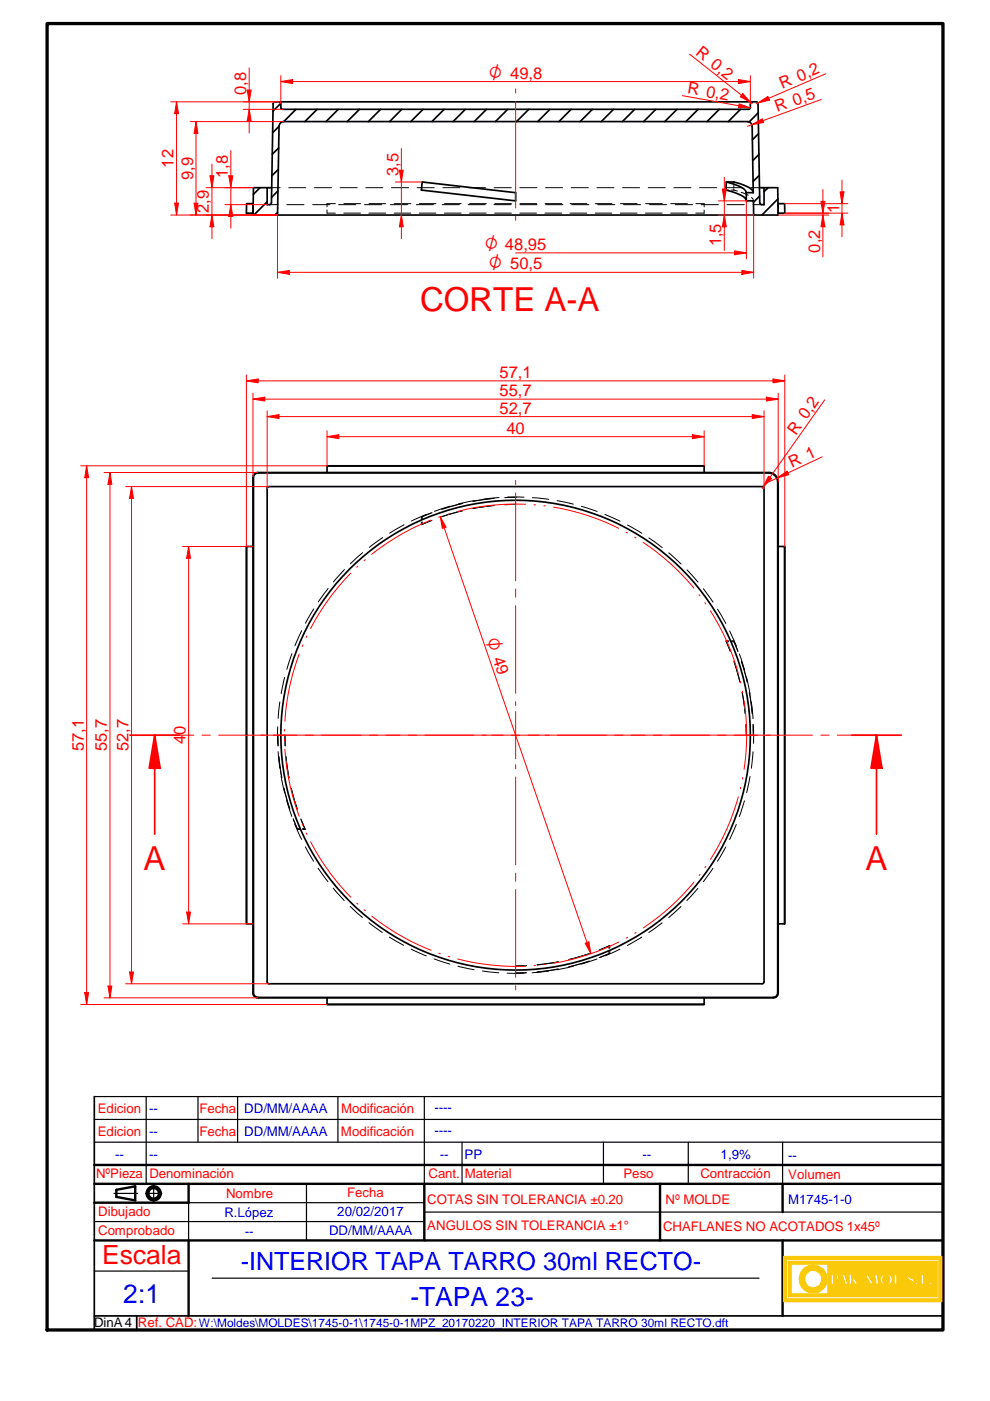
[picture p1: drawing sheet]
<svg xmlns="http://www.w3.org/2000/svg" width="210mm" height="297mm" viewBox="0 0 210 297" stroke-linecap="round" stroke-linejoin="round" font-family="sans-serif">
<path d="M10 5h190v277h-190z" fill="none" stroke="#000" stroke-width=".7"/>
<g fill="none" stroke="#000" stroke-width=".51">
<path d="M20 255h20M20 251h180M20 247h180M24.7 252.3v1.5M28.7 251.5v3M140 251v12M20 263h180M166 263v16"/>
<circle cx="32.6" cy="253" r="1.13"/>
<circle cx="32.6" cy="253" r="1.5"/>
</g>
<path d="M20 232.5v49.5h180v-49.5M20 279h180M29 279v3" fill="none" stroke="#000" stroke-width=".36"/>
<g fill="none" stroke="#000" stroke-width=".25">
<path d="M31 232.5v18.5M20 259h70M24.2 253h5M30.8 253h3.5M32.6 251.3v3.5M40 255v8M65 251v12M98 242.2v8.8M128 242.2v8.8M146 242.2v8.8M166 242.2v8.8M20 269.5h20"/>
<path d="M45 271h116"/>
</g>
<g fill="#faca0a">
<path d="M166.2 266.4v9.5h33.5v-9.5zM166.8 267h32.4v8.4h-32.4z" fill-rule="evenodd"/>
<path d="M167.3 267.5v7.4h31.4v-7.4zM194.1 272.1a.3 .3 0 0 1 .6 0 .3 .3 0 0 1-.6 0zM195.3 270.2h.6v1.9h.9v.3h-1.5zM197.1 271.9h.5v.3l-.4 .1zM167.8 268h7.9v6.4h-7.9zM176.2 270.2h1.4l.4 .6-.1 .3-.3 .3h-.8v1h-.6zM178.6 270.2h.6l.7 2.2h-.7l-.2-.5h-.6l-.2 .5h-.2zM180 270.2h.7v.9l.7-.9h.4l-.6 .6 .8 1.6h-.7l-.5-1-.1 1h-.7zM182.1 271h.9v.3h-.9zM183.8 270.2h.3l.8 1.4 .8-1.4h.4l.3 2.2h-.7v-1.4l-.8 1.4h-.3l-.6-1.4-.2 1.4h-.4zM186.9 270.6a1.31 1.31 0 0 1 1.8-.4 1.31 1.31 0 0 1 .4 1.8 1.35 1.35 0 0 1-1.7 .4 1.35 1.35 0 0 1-.7-1.6zM189.6 270.2h.6v1.9h1v.3h-1.6zM192.5 270.4a.77 .77 0 0 1 .8-.3 .77 .77 0 0 1 .6 .7h-.3a.4 .4 0 0 0-.3-.5 .4 .4 0 0 0-.5 .4l.2 .1a1.15 1.15 0 0 1 1 1.1 .83 .83 0 0 1-.9 .5 .83 .83 0 0 1-.7-.8h.3a.45 .45 0 0 0 .2 .6 .45 .45 0 0 0 .6-.3l-.4-.4a.86 .86 0 0 1-.7-.7z" fill-rule="evenodd"/>
</g>
<path d="M176.2 270.2h1.2a.66 .66 0 0 1 .6 .7 .66 .66 0 0 1-.9 .5h-.3v1h-.6zM178.6 270.2h.6l.7 2.2h-.7l-.2-.5h-.6l-.2 .5h-.2zM180 270.2h.7v.9l.7-.9h.4l-.6 .6 .8 1.6h-.7l-.5-1-.1 1h-.7zM183.8 270.2h.3l.8 1.4 .8-1.4h.4l.3 2.2h-.7v-1.4l-.8 1.4h-.3l-.6-1.4-.2 1.4h-.4zM187.1 270.3a1.28 1.28 0 0 1 1.9 .2 1.28 1.28 0 0 1-.3 1.8 1.27 1.27 0 0 1-1.8-.2 1.27 1.27 0 0 1 .2-1.8zM193.1 270.1h.1M193.1 270.1l-.5 .2-.2 .5M193.2 270.1l.6 .3 .1 .4h-.3a.4 .4 0 0 0-.3-.5 .4 .4 0 0 0-.5 .4l.4 .2" fill="none" stroke="#faca0a" stroke-width=".36"/>
<circle cx="193.2" cy="270.9" r=".18" fill="#faca0a"/>
<path d="M193.2 270.9a.78 .78 0 0 1 .7 .5 .78 .78 0 0 1-.1 .8" fill="none" stroke="#faca0a" stroke-width=".36"/>
<circle cx="193.8" cy="272.2" r=".18" fill="#faca0a"/>
<path d="M193.8 272.2a.85 .85 0 0 1-.9 .1 .85 .85 0 0 1-.5-.7h.3v.4l.4 .2" fill="none" stroke="#faca0a" stroke-width=".36"/>
<circle cx="193.1" cy="272.2" r=".18" fill="#faca0a"/>
<path d="M193.5 271.9l-.4 .3" fill="none" stroke="#faca0a" stroke-width=".36"/>
<circle cx="193.5" cy="271.9" r=".18" fill="#faca0a"/>
<path d="M192.4 270.8l.3 .5 .7 .4 .1 .2" fill="none" stroke="#faca0a" stroke-width=".36"/>
<path d="M170.3 269.3a2.91 2.91 0 0 1 3.1-.9 2.91 2.91 0 0 1 2 2.6h-1a1.89 1.89 0 0 0-2.9-1.4 1.89 1.89 0 0 0 0 3.2 1.89 1.89 0 0 0 2.9-1.5h1a2.91 2.91 0 0 1-4 2.6 2.91 2.91 0 0 1-1.1-4.6z" fill-rule="evenodd" fill="#faca0a"/>
<path d="M170.6 269a2.91 2.91 0 0 1 3-.5 2.91 2.91 0 0 1 1.8 2.5h-1a1.89 1.89 0 0 0-2.9-1.4 1.89 1.89 0 0 0 0 3.2 1.89 1.89 0 0 0 2.9-1.5h1a2.91 2.91 0 0 1-4.2 2.5 2.91 2.91 0 0 1-.6-4.8z" fill="none" stroke="#faca0a" stroke-width=".36"/>
<path d="M176.8 270.3l.4 .1 .1 .3-.2 .5-.3 .1z" fill-rule="evenodd" fill="#faca0a"/>
<path d="M176.8 270.3a.46 .46 0 0 1 .5 .5 .46 .46 0 0 1-.5 .5z" fill="none" stroke="#faca0a" stroke-width=".36"/>
<path d="M178.7 270.7l.3 1h-.5z" fill="#faca0a"/>
<path d="M178.7 270.7l.3 1h-.5z" fill="none" stroke="#faca0a" stroke-width=".36"/>
<path d="M187.6 270.5a.75 .75 0 0 1 .9 .1 .75 .75 0 0 1 .1 .9v.3a.66 .66 0 0 1-.7 .4 1.07 1.07 0 0 1-.3-1.7z" fill-rule="evenodd" fill="#faca0a"/>
<g fill="none" stroke="#faca0a" stroke-width=".36">
<path d="M166.2 266.4h33.5v9.5h-33.5zM166.8 267h32.4v8.4h-32.4zM167.3 267.5h31.4v7.4h-31.4zM167.8 268h7.9v6.4h-7.9zM182.1 271h.9v.3h-.9zM187.6 270.5a.75 .75 0 0 1 .9 .1 .75 .75 0 0 1 .1 .9 .68 .68 0 0 1-.6 .7 .68 .68 0 0 1-.7-.7v-.6zM189.6 270.2h.6v1.9h1v.3h-1.6zM195.3 270.2h.6v1.9h.9v.3h-1.5z"/>
<circle cx="194.4" cy="272.1" r=".3"/>
<circle cx="197.4" cy="272.1" r=".3"/>
</g>
<path d="M20 237.3h180M20 232.5h180M42 232.5v9.7M50.4 232.5v9.7M71.7 232.5v9.7M90 232.5v18.5M20 242.2h180M40 255h50M90 257h110" fill="none" stroke="#000" stroke-width=".25"/>
<path d="M24.7 253.8l4 .7M28.7 251.5l-4 .8M40 251v4M90 251v12M166 251v6M40 263v16" fill="none" stroke="#000" stroke-width=".51"/>
<g fill="none" stroke="#000" stroke-width=".36">
<path d="M69.4 98.8h80v1.4M149.4 98.8h-80v1.4M52.3 115.9v80h1.4M53.7 115.9h-1.4v80M53.8 100.6l.9-.4h108.4a1.99 1.99 0 0 1 2 2v108.4a.98 .98 0 0 1-1 1h-109.4a1.02 1.02 0 0 1-1-1v-109.4zM54.2 100.5l.6-.2h108.2a1.99 1.99 0 0 1 2 2v108.2a1.02 1.02 0 0 1-1 1h-109.2a.98 .98 0 0 1-1-1v-109.2zM56.7 103.4l.4-.2h104.8l.2 .4-.1 104.8-.4 .2-104.7-.1-.2-.3zM165.1 115.9h1.3v80M166.4 115.9l.1 80h-1.4M69.4 211.6v1.4l80-.1M149.4 211.6v1.3h-80"/>
<circle cx="109.4" cy="155.9" r="49.8"/>
</g>
<g fill="none" stroke="#000" stroke-width=".21">
<path d="M76.9 117.2l-2.6 2.3M81.2 114l-2.9 2.1M85.7 111.3l-3.1 1.7M89.4 110.7v.5M89.4 111.2h.1M89.4 109.6v.5M89.5 109.6h.1M89.6 110.6v.6M90.5 109.1l-3.2 1.4M91.5 108.8l-2.1 .8M91.5 110.4l-2.1 .8M91.6 110.3l-2.1 .9"/>
<path d="M91.7 108.7l-2.1 .9v.5M95.5 107.3l-3.4 1.1M98 106.7l-4.4 1.3M98 108.3l-4.4 1.3M98.1 108.3l-4.3 1.2M98.1 106.7l-4.3 1.2M100.6 106.2l-3.4 .7M104.8 105.6l-4.5 .7M104.8 107.1l-4.5 .7M104.8 107.2l-4.4 .6M104.8 105.7l-4.4 .6M105.9 105.5l-3.5 .4"/>
<path d="M107.1 105.5h2.3v.4M107.6 105.4h3.5M109.4 105.4h.1M109.4 106.4v.6M109.4 105.4l-2.3 .1M109.4 106.9l-2.3 .1M109.4 107h-2.3M112.9 105.5l3.5 .4M118.2 106.2l3.4 .7M123.3 107.4l3.3 1M128.3 109.1l3.2 1.4M133.1 111.3l3 1.8"/>
<path d="M137.6 114l2.9 2.1M141.8 117.2l2.6 2.4M61.9 138.6l-1.1 3.3M64 133.7l-1.5 3.2M66.5 129.1l-1.7 3M69.6 124.8l-2.1 2.8M73 120.8l-2.3 2.6M145.7 120.8l2.3 2.6M149.2 124.8l2 2.9M152.2 129.2l1.7 3M154 135.9h.5M154 135.9l.9 2.1"/>
<path d="M154 136l.1 .1M154.1 136.1l.8 2M154.1 136.1h.5M154.8 133.8l1.4 3.2M155.1 135.9h.5M155.2 136.1h.5M155.6 135.9l.9 2.1M155.7 136l.8 2.2M156.8 138.6l1.1 3.4M58.9 154.1v3.5M58.9 155.9l.1 2.2M59 159.4l.4 3.5"/>
<path d="M59.4 148.8l-.4 3.5M59.4 155.9h-.5l.1 2.3M59.9 155.9h.6v2.2M60.4 143.6l-.8 3.5M60.4 155.9l.1 2.2M155.7 140.3l1.2 4.3M155.7 140.1l1.2 4.4M157.2 140.1l1.3 4.4M157.3 140.3l1.2 4.4M157.4 146.8l.7 4.5M157.4 146.9l.7 4.4M158.2 153.6l.1 2.3z"/>
<path d="M158.3 155.9h.5M158.4 143.7l.7 3.4M158.9 146.9l.7 4.5M158.9 146.8l.7 4.5M159.4 148.9l.3 3.5M159.7 159.4l-.3 3.5M159.7 153.6l.1 2.3M159.7 153.6l.1 2.3h-.5M159.8 154.2v3.4M59.1 160.5l.7 4.5M59.2 160.4l.6 4.4M59.6 164.6l.8 3.4"/>
<path d="M60.2 167.2l1.3 4.4M60.2 167.1l1.2 4.3M60.6 160.4l.7 4.6M60.7 160.4l.6 4.5M60.8 169.8l1.1 3.3M61.8 167.2l1.3 4.4M61.8 167.1l1.2 4.3M62.2 173.6l.8 2.1h.6M62.2 173.8l.9 2.1M62.5 174.8l1.5 3.2M63 175.7h.1M63.1 175.8l.5 .1"/>
<path d="M63.8 173.6l.9 2.1M63.8 173.8l.9 2M64.1 175.7h.6M64.2 175.9h.5M64.8 179.6l1.7 3M153.9 179.6l-1.7 3M156.2 174.8l-1.5 3.2M157.9 169.8l-1.1 3.3M159.1 164.6l-.7 3.5M67.5 184.1l2.1 2.8M70.7 188.3l2.3 2.6M74.3 192.2l2.6 2.3"/>
<path d="M78.3 195.6l2.8 2.1M82.6 198.7l3 1.7M136.1 198.7l-3 1.7M140.4 195.7l-2.8 2M144.4 192.2l-2.6 2.3M148 188.3l-2.3 2.6M151.2 184.1l-2 2.8M87.2 201.2l3.2 1.5M92.1 203.3l3.3 1.1M97.1 204.9l3.4 .7M102.3 205.9l3.5 .3M107.6 206.3h3.5"/>
<path d="M109.4 205.8v.5l2.2-.1M109.4 206.3h.1M109.4 204.8v.5M111.6 204.8h-2.2M111.6 204.7l-2.2 .1M111.7 206.2l-2.3 .1M116.4 205.9l-3.5 .3M118.3 205.4l-4.4 .7M118.4 203.9l-4.5 .7M118.4 205.5l-4.5 .6M121.6 204.9l-3.5 .7M124.9 203.8l-4.3 1.2"/>
<path d="M124.9 202.2l-4.3 1.2M125.1 202.2l-4.4 1.3M125.1 203.8l-4.4 1.2M126.6 203.3l-3.3 1.1M129.2 201.7v.5l-2.1 .8M129.2 200.6v.5M129.2 202.2h.1M129.2 200.5l-2.1 .9M129.3 200.5h.1M129.3 202.1l-2 .9M129.3 200.5l-2 .9M129.3 200.5v.5"/>
<path d="M129.3 201.6v.6M131.5 201.3l-3.2 1.4"/>
</g>
<g fill="none" stroke="#f00" stroke-width=".21">
<path d="M77.5 118.7l-.3 .2M91.4 110.3a49.6 49.6 0 0 0-12.6 7.2M93.4 109.6h-.4M95.4 108.9l-.4 .1M111.5 106.9a48.9 48.9 0 0 0-14.4 1.5M113.3 107h.3M115.4 107.2l.3 .1M117.4 107.5a49.1 49.1 0 0 1 13.8 4.5M132.8 112.8l.3 .2M134.6 113.9l.3 .1M136.4 115a48.2 48.2 0 0 1 10.8 9.7M63.5 138.7a48.3 48.3 0 0 0-3.1 14.2"/>
<path d="M64.2 136.8l-.1 .3M65.1 134.9l-.2 .2M74.4 121.5a48.8 48.8 0 0 0-8.5 11.8M75.9 120.1l-.2 .2M148.3 126.1l.2 .2M149.5 127.8l.2 .3M150.7 129.5a47.5 47.5 0 0 1 5.9 13.3M32.8 155.9h8.3M42.9 155.9h1.7M46.4 155.9h16.6M60.3 156.8l.1 .3M60.4 154.7l-.1 .3"/>
<path d="M60.4 158.9a48.5 48.5 0 0 0 3.1 14.2M64.7 155.9h1.8M68.2 155.9h16.6M86.6 155.9h1.7M90.1 155.9h16.6M108.5 155.9h1.7M112 155.9h16.6M130.4 155.9h1.7M133.9 155.9h16.6M152.2 155.9h1.8M155.7 155.9h16.6M157 144.5l.1 .3"/>
<path d="M157.5 146.5v.4M157.8 148.6a48 48 0 0 1 0 14.5M174.1 155.9h1.7M177.6 155.9h8.3M64.1 174.7l.1 .3M64.9 176.6l.2 .3M65.9 178.5a47.7 47.7 0 0 0 8.5 11.7M156.6 169a47.6 47.6 0 0 1-5.9 13.2M157.1 166.9l-.1 .3M157.5 164.9v.3M75.7 191.5l.2 .2M77.2 192.9l.3 .2"/>
<path d="M78.8 194.2a48.7 48.7 0 0 0 12.6 7.3M131.2 199.7a49.7 49.7 0 0 1-13.7 4.5M133.1 198.7l-.3 .2M134.9 197.7l-.3 .2M147.2 187a48.9 48.9 0 0 1-10.8 9.7M148.5 185.4l-.2 .2M149.7 183.7l-.2 .2M93.1 202.1l.3 .1M95.1 202.8h.3M97.1 203.3a49.6 49.6 0 0 0 14.4 1.5M113.6 204.7h-.3M115.7 204.5h-.3"/>
</g>
<path d="M38.1 155.9h-5.3v21M180.7 155.9h5.2" fill="none" stroke="#f00" stroke-width=".36"/>
<path d="M32.8 155.9l1.2 7h-2.4z" fill="#f00"/>
<path d="M32.8 155.9l1.2 7h-2.4zM185.9 155.9v21" fill="none" stroke="#f00" stroke-width=".36"/>
<path d="M185.9 155.9l1.2 7h-2.4z" fill="#f00"/>
<path d="M27.6 155.9h5.2M185.9 155.9h5.3M185.9 155.9l1.2 7h-2.4z" fill="none" stroke="#f00" stroke-width=".36"/>
<g fill="none" stroke="#000" stroke-width=".36">
<path d="M55.2 39.8l-1.5 1.4M56.7 39.8h.9M58 21.8l.3-.2h1.1a1.47 1.47 0 0 1 .2 1.4l.4 .2h98.7l.4-.2a1.47 1.47 0 0 1 .3-1.4h1.2l.2 .4 .3 21 .3 .3 .7 .1v-3.6h2.9l.1 5.8h-111.4l.1-5.8h2.9v3.6l.7-.1 .2-.3zM59 35.9l-1.3 1.4M59.1 31.3l-1.4 1.4M59.2 21.6h100.4M59.2 26.8l-.3 18.8M59.2 26.8l-1.4 1.3M59.5 21.9l-1.6 1.7M60.2 25.8a1.02 1.02 0 0 0-1 1M60.2 25.8h98.3a1.02 1.02 0 0 1 1 1l.3 14.1M62.8 23.2l-2.6 2.6"/>
<path d="M67.3 23.2l-2.6 2.6M71.8 23.2l-2.6 2.6M76.2 23.2l-2.6 2.6M80.7 23.2l-2.6 2.6M85.2 23.2l-2.6 2.6M89.6 38.6l19.8 2.3v1.7l-20-2.3zM89.7 23.2l-2.6 2.6M94.2 23.2l-2.6 2.6M98.7 23.2l-2.6 2.6M103.2 23.2l-2.6 2.6M107.7 23.2l-2.6 2.6M112.2 23.2l-2.6 2.6"/>
<path d="M116.6 23.2l-2.6 2.6M121.1 23.2l-2.5 2.6M125.6 23.2l-2.6 2.6M130.1 23.2l-2.6 2.6M134.6 23.2l-2.6 2.6M139.1 23.2l-2.6 2.6M143.6 23.2l-2.6 2.6M148.1 23.2l-2.6 2.6M152.6 23.2l-2.6 2.6M154.1 38.6a7.9 7.9 0 0 1 5.5 1.8l.2 .5M154.1 38.6a6.9 6.9 0 0 1 4.1 2l.1 2v-.2a5.6 5.6 0 0 0-3.5-1.9l-.8-.2zM157.1 23.2l-2.6 2.6"/>
<path d="M160.8 23.9l-1.9 2M160.9 28.3l-1.3 1.4M161 32.7l-1.3 1.4M161.1 37.2l-1.4 1.3M162.1 39.8h-1M162.9 39.8l-.8 .8M52.3 43.2h1.4v2h-1.4zM56.7 42.8l-2.9 2.8M58.9 45l-.6 .6M58.9 40.5l-1.3 1.3M158.3 40.9h1.5M158.3 42.6h1.5l.1 3"/>
<path d="M161.1 41.6l-1.3 1.3M165 42.2l-3.4 3.4M165.1 43.2h1.3l.1 2h-1.4z"/>
</g>
<g fill="none" stroke="#000" stroke-width=".21">
<path d="M57.6 39.8h1.8M61.3 39.8h3.6M66.7 39.8h3.6M72.1 39.8h3.7M77.6 39.8h3.6M83 39.8h3.7M88.5 39.8h3.6M93.9 39.8h3.6M99.4 39.8h3.6M104.8 39.8h3.6M110.3 39.8h3.6M115.7 39.8h3.6"/>
<path d="M121.2 39.8h3.6M126.6 39.8h3.6M132.1 39.8h3.6M137.5 39.8h3.6M142.9 39.8h3.7M148.4 39.8h3.6M153.8 39.8h3.6M155.7 39.2l-.1 .5M155.7 38.6v.2M159.3 39.8h1.8M57.2 43.4h1.8M60.8 43.4h3.7"/>
<path d="M66.3 43.4h3.7M69.4 44.5v.7h1.7M71.1 43.2h-1.7v.6M71.8 43.4h3.7M72.9 45.2h3.6M72.9 43.2h3.6M77.3 43.4h3.7M78.3 45.2h3.5M78.3 43.2h3.5M82.8 43.4h3.6M83.6 45.2h3.5M83.6 43.2h3.5"/>
<path d="M88.3 43.4h3.6M88.9 45.2h3.6M88.9 43.2h3.6M93.8 43.4h3.6M94.3 45.2h3.5M94.3 43.2h3.5M99.3 43.4h3.6M99.6 45.2h3.5M99.6 43.2h3.5M104.8 43.4h3.6M104.9 45.2h3.6M104.9 43.2h3.6"/>
<path d="M110.3 45.2h3.5M110.3 43.2h3.5M110.3 43.4h3.6M115.6 45.2h3.5M115.6 43.2h3.5M115.8 43.4h3.6M120.9 45.2h3.5M120.9 43.2h3.6M121.3 43.4h3.6M126.2 45.2h3.6M126.3 43.2h3.5M126.7 43.4h3.7"/>
<path d="M131.6 45.2h3.5M131.6 43.2h3.5M132.2 43.4h3.7M136.9 45.2h3.5M136.9 43.2h3.6M137.8 43.4h3.6M142.2 45.2h3.6M142.3 43.2h3.5M143.2 43.4h3.7M147.6 43.2h1.8v.7M148.7 43.4h3.7M149.4 44.5v.7h-1.8"/>
<path d="M154 40.3h.5M154.2 43.4h3.7M155.1 40.3h.5M155.6 40.3l.8 .2M155.6 40v.3M157.2 40.8l1.5 .6M159.4 41.9l.4 .7M159.7 43.4h1.8"/>
</g>
<path d="M124.1 200l.8-.3 .4 2.5z" fill="none" stroke="#f00" stroke-width=".21"/>
<path d="M124.1 200l.8-.3 .4 2.5z" fill="#f00"/>
<path d="M93.4 109.5l1.2 2.3-.8 .2z" fill="none" stroke="#f00" stroke-width=".21"/>
<path d="M93.4 109.5l1.2 2.3-.8 .2z" fill="#f00"/>
<path d="M174.5 45.6l.5 2.5h-.9zM93.4 109.5l31.9 92.7" fill="none" stroke="#f00" stroke-width=".21"/>
<path d="M174.5 45.6l.5 2.5h-.9z" fill="#f00"/>
<path d="M174.1 42.7h.9l-.5 2.5z" fill="none" stroke="#f00" stroke-width=".21"/>
<path d="M174.1 42.7h.9l-.5 2.5z" fill="#f00"/>
<path d="M165.1 45.6h10.7M166.5 45.2h9.3M174.5 40.2v14.3M178.2 40.7h.8l-.4 2.5z" fill="none" stroke="#f00" stroke-width=".21"/>
<path d="M178.2 40.7h.8l-.4 2.5z" fill="#f00"/>
<path d="M178.6 45.2l.4 2.5h-.8z" fill="none" stroke="#f00" stroke-width=".21"/>
<path d="M178.6 45.2l.4 2.5h-.8z" fill="#f00"/>
<g fill="none" stroke="#f00" stroke-width=".21">
<path d="M178.6 38.2v12M166.4 43.2h13.4M166.5 45.2h13.3M109.4 101.9v.8M109.4 104.5v18.6M109.4 124.9v1.7M109.4 128.4v18.6M55.4 155.9h.8M58 155.9h18.6M78.4 155.9h1.7M81.9 155.9h18.6M102.3 155.9h.8"/>
<path d="M104.4 155.9h10M109.4 150.9v10M109.4 148.8v.8M115.6 155.9h.9M118.2 155.9h18.6M138.6 155.9h1.7M142.1 155.9h18.6M162.5 155.9h.9M109.4 162.1v.9M109.4 164.7v18.6M109.4 185.1v1.8M109.4 188.6v18.6"/>
<path d="M18 210.5h.8l-.4 2.5zM109.4 209v.9"/>
</g>
<path d="M18 210.5h.8l-.4 2.5z" fill="#f00"/>
<path d="M18.4 98.8l.4 2.5h-.8z" fill="none" stroke="#f00" stroke-width=".21"/>
<path d="M18.4 98.8l.4 2.5h-.8z" fill="#f00"/>
<path d="M17.1 98.8h52.3M18.4 98.8v114.2M23.3 100.2l.4 2.5h-.8zM17.1 213h52.3" fill="none" stroke="#f00" stroke-width=".21"/>
<path d="M23.3 100.2l.4 2.5h-.8z" fill="#f00"/>
<path d="M22.9 209.1h.8l-.4 2.5z" fill="none" stroke="#f00" stroke-width=".21"/>
<path d="M22.9 209.1h.8l-.4 2.5z" fill="#f00"/>
<path d="M53.7 84.6l2.5-.4v.8zM22.1 100.2h32.6M23.3 100.2v111.4M22.1 211.6h32.6" fill="none" stroke="#f00" stroke-width=".21"/>
<path d="M53.7 84.6l2.5-.4v.8z" fill="#f00"/>
<path d="M162.6 84.2l2.5 .4-2.5 .4z" fill="none" stroke="#f00" stroke-width=".21"/>
<path d="M162.6 84.2l2.5 .4-2.5 .4z" fill="#f00"/>
<path d="M52.3 80.8l2.5-.5v.9zM53.7 83.4v17.8M53.7 84.6h111.4M165.1 83.4v18.8" fill="none" stroke="#f00" stroke-width=".21"/>
<path d="M52.3 80.8l2.5-.5v.9z" fill="#f00"/>
<path d="M164 80.3l2.5 .5-2.5 .4z" fill="none" stroke="#f00" stroke-width=".21"/>
<path d="M164 80.3l2.5 .5-2.5 .4z" fill="#f00"/>
<path d="M52.3 79.5v36.4M166.5 79.5v36.4M52.3 80.8h114.2M56.7 88.3l2.5-.4v.8z" fill="none" stroke="#f00" stroke-width=".21"/>
<path d="M56.7 88.3l2.5-.4v.8z" fill="#f00"/>
<path d="M159.6 87.9l2.5 .4-2.5 .4z" fill="none" stroke="#f00" stroke-width=".21"/>
<path d="M159.6 87.9l2.5 .4-2.5 .4z" fill="#f00"/>
<path d="M56.7 87.1v16.5M56.7 88.3h105.4M162.1 87.1v16.5M27.9 103.2l.4 2.5h-.8z" fill="none" stroke="#f00" stroke-width=".21"/>
<path d="M27.9 103.2l.4 2.5h-.8z" fill="#f00"/>
<path d="M27.5 206.1h.8l-.4 2.5z" fill="none" stroke="#f00" stroke-width=".21"/>
<path d="M27.5 206.1h.8l-.4 2.5z" fill="#f00"/>
<path d="M26.6 103.2h30.5M27.9 103.2v105.4M40 115.9l.4 2.5h-.8zM26.6 208.6h30.5" fill="none" stroke="#f00" stroke-width=".21"/>
<path d="M40 115.9l.4 2.5h-.8z" fill="#f00"/>
<path d="M39.6 193.4h.8l-.4 2.5z" fill="none" stroke="#f00" stroke-width=".21"/>
<path d="M39.6 193.4h.8l-.4 2.5z" fill="#f00"/>
<path d="M146.9 92.2l2.5 .4-2.5 .4zM38.7 115.9h15M40 115.9v80M38.7 195.9h15" fill="none" stroke="#f00" stroke-width=".21"/>
<path d="M146.9 92.2l2.5 .4-2.5 .4z" fill="#f00"/>
<path d="M69.4 92.6l2.5-.4v.8z" fill="none" stroke="#f00" stroke-width=".21"/>
<path d="M69.4 92.6l2.5-.4v.8z" fill="#f00"/>
<path d="M41.2 43.1h.8l-.4 2.5zM69.4 91.3v7.5M69.4 92.6h80M149.4 91.3v7.5" fill="none" stroke="#f00" stroke-width=".21"/>
<path d="M41.2 43.1h.8l-.4 2.5z" fill="#f00"/>
<path d="M41.6 25.8l.4 2.5h-.8z" fill="none" stroke="#f00" stroke-width=".21"/>
<path d="M41.6 25.8l.4 2.5h-.8z" fill="#f00"/>
<path d="M40.3 25.8h19.9M41.6 25.8v19.8M37 43.1h.9l-.5 2.5zM40.3 45.6h18.6" fill="none" stroke="#f00" stroke-width=".21"/>
<path d="M37 43.1h.9l-.5 2.5z" fill="#f00"/>
<path d="M37.4 21.6l.5 2.5h-.9z" fill="none" stroke="#f00" stroke-width=".21"/>
<path d="M37.4 21.6l.5 2.5h-.9z" fill="#f00"/>
<path d="M36.2 21.6h23M37.4 21.6v24M44.5 37.3h.9l-.4 2.5zM36.2 45.6h22.7" fill="none" stroke="#f00" stroke-width=".21"/>
<path d="M44.5 37.3h.9l-.4 2.5z" fill="#f00"/>
<path d="M45 45.6l.4 2.5h-.9z" fill="none" stroke="#f00" stroke-width=".21"/>
<path d="M45 45.6l.4 2.5h-.9z" fill="#f00"/>
<path d="M43.7 39.8h10.1M45 34.8v15.8M48.5 37.3h.9l-.4 2.5zM43.7 45.6h10" fill="none" stroke="#f00" stroke-width=".21"/>
<path d="M48.5 37.3h.9l-.4 2.5z" fill="#f00"/>
<path d="M49 43.4l.4 2.5h-.9z" fill="none" stroke="#f00" stroke-width=".21"/>
<path d="M49 43.4l.4 2.5h-.9z" fill="#f00"/>
<path d="M109.4 18.8v.9M47.7 39.8h6.1M49 31.9v16.5M109.4 21.5v22.6M47.7 43.4h9M58.9 57.7l2.5-.4v.9zM109.4 45.9v.8" fill="none" stroke="#f00" stroke-width=".21"/>
<path d="M58.9 57.7l2.5-.4v.9z" fill="#f00"/>
<path d="M157.4 57.3l2.5 .4-2.5 .5z" fill="none" stroke="#f00" stroke-width=".21"/>
<path d="M157.4 57.3l2.5 .4-2.5 .5z" fill="#f00"/>
<path d="M58.9 45.6v13.4M58.9 57.7h101M155.8 53.2l2.5 .4-2.5 .4zM159.9 45.6v13.4" fill="none" stroke="#f00" stroke-width=".21"/>
<path d="M155.8 53.2l2.5 .4-2.5 .4z" fill="#f00"/>
<path d="M52.9 23.2l.4 2.5h-.9zM109.4 53.6h48.9M158.3 42.6v12.3" fill="none" stroke="#f00" stroke-width=".21"/>
<path d="M52.9 23.2l.4 2.5h-.9z" fill="#f00"/>
<path d="M52.4 19.1h.9l-.4 2.5z" fill="none" stroke="#f00" stroke-width=".21"/>
<path d="M52.4 19.1h.9l-.4 2.5z" fill="#f00"/>
<path d="M52.9 14.4v13.8M59.6 17.3l2.5-.4v.8zM51.6 23.2h8.4M51.6 21.6h6.7" fill="none" stroke="#f00" stroke-width=".21"/>
<path d="M59.6 17.3l2.5-.4v.8z" fill="#f00"/>
<path d="M156.7 16.9l2.5 .4-2.5 .4z" fill="none" stroke="#f00" stroke-width=".21"/>
<path d="M156.7 16.9l2.5 .4-2.5 .4z" fill="#f00"/>
<path d="M59.6 16v6M59.6 17.3h99.6M159.2 16v6M160.8 21.8l2.1-1.4 .3 .8z" fill="none" stroke="#f00" stroke-width=".21"/>
<path d="M160.8 21.8l2.1-1.4 .3 .8z" fill="#f00"/>
<path d="M157.5 19.9l1.7 1.8-2.2-1.2zM175.1 15.6l-14.7 6.4" fill="none" stroke="#f00" stroke-width=".21"/>
<path d="M157.5 19.9l1.7 1.8-2.2-1.2z" fill="#f00"/>
<path d="M146.3 11.5l13.3 10.5M156.8 22l2.4 .9-2.6-.1z" fill="none" stroke="#f00" stroke-width=".21"/>
<path d="M156.8 22l2.4 .9-2.6-.1z" fill="#f00"/>
<path d="M144.7 20.3l14.5 2.6M159.5 26.4l2.2-1.2 .3 .8z" fill="none" stroke="#f00" stroke-width=".21"/>
<path d="M159.5 26.4l2.2-1.2 .3 .8z" fill="#f00"/>
<path d="M174.2 21.1l-15.7 5.7M164.9 101.3l2.1-1.4 .3 .7z" fill="none" stroke="#f00" stroke-width=".21"/>
<path d="M164.9 101.3l2.1-1.4 .3 .7z" fill="#f00"/>
<path d="M174.4 96.9l-11.3 5.3M163 101l.7 .5-1.8 1.8z" fill="none" stroke="#f00" stroke-width=".21"/>
<path d="M163 101l.7 .5-1.8 1.8z" fill="#f00"/>
<path d="M153.6 45.6l.5 2.5h-.9zM174.9 84.8l-13.3 18.8" fill="none" stroke="#f00" stroke-width=".21"/>
<path d="M153.6 45.6l.5 2.5h-.9z" fill="#f00"/>
<path d="M153.2 40.1h.9l-.5 2.5z" fill="none" stroke="#f00" stroke-width=".21"/>
<path d="M153.2 40.1h.9l-.5 2.5z" fill="#f00"/>
<path d="M84.7 36.1h.8l-.4 2.5zM153.6 37.6v15.5M152.4 42.6h5.9M152.4 45.6h7.5" fill="none" stroke="#f00" stroke-width=".21"/>
<path d="M84.7 36.1h.8l-.4 2.5z" fill="#f00"/>
<path d="M85.1 45.6l.4 2.5h-.8z" fill="none" stroke="#f00" stroke-width=".21"/>
<path d="M85.1 45.6l.4 2.5h-.8z" fill="#f00"/>
<path d="M83.9 38.6h5.7M85.1 31.5v19.1" fill="none" stroke="#f00" stroke-width=".21"/>
<g font-size="7" fill="#f00">
<text x="89.1" y="66">CORTE A-A</text>
<text x="30.5" y="184.4">A</text>
<text x="183.6" y="184.4">A</text>
</g>
<text font-size="5.6" fill="#f00" x="21.7" y="268.1">Escala</text>
<g font-size="5.6" fill="#00f">
<text x="26.1" y="276.2">2:1</text>
<text x="87" y="276.9">-TAPA 23-</text>
</g>
<text font-size="5.3" fill="#00f" x="51.1" y="269.3">-INTERIOR TAPA TARRO 30ml RECTO-</text>
<g font-size="3.9" fill="#f00">
<text x="103.7" y="16.7">O 49,8</text>
<text x="102.8" y="53">O 48,95</text>
<text x="103.7" y="57.1">O 50,5</text>
<text x="103" y="135.6" transform="rotate(71 103 135.6)">O 49</text>
</g>
<g font-size="3.5" fill="#f00">
<text x="147.4" y="11.5" transform="rotate(38 147.4 11.5)">R 0,2</text>
<text x="52.2" y="20.2" transform="rotate(-90 52.2 20.2)">0,8</text>
<text x="145.7" y="19.8" transform="rotate(10 145.7 19.8)">R 0,2</text>
<text x="164.8" y="23.8" transform="rotate(-20 164.8 23.8)">R 0,5</text>
<text x="165.9" y="18.9" transform="rotate(-23 165.9 18.9)">R 0,2</text>
<text x="36.8" y="35.5" transform="rotate(-90 36.8 35.5)">12</text>
<text x="41" y="38.1" transform="rotate(-90 41 38.1)">9,9</text>
<text x="48.3" y="37.7" transform="rotate(-90 48.3 37.7)">1,8</text>
<text x="84.5" y="37.3" transform="rotate(-90 84.5 37.3)">3,5</text>
<text x="44.3" y="45.1" transform="rotate(-90 44.3 45.1)">2,9</text>
<text x="178" y="45.2" transform="rotate(-90 178 45.2)">1</text>
<text x="153" y="52.2" transform="rotate(-90 153 52.2)">1,5</text>
<text x="173.9" y="53.6" transform="rotate(-90 173.9 53.6)">0,2</text>
<text x="105.9" y="84">55,7</text>
<text x="105.9" y="80.1">57,1</text>
<text x="105.9" y="87.7">52,7</text>
<text x="107.4" y="91.9">40</text>
<text x="168.8" y="92.4" transform="rotate(-55 168.8 92.4)">R 0,2</text>
<text x="167.9" y="99.2" transform="rotate(-25 167.9 99.2)">R 1</text>
<text x="17.8" y="159.3" transform="rotate(-90 17.8 159.3)">57,1</text>
<text x="22.7" y="159.3" transform="rotate(-90 22.7 159.3)">55,7</text>
<text x="27.3" y="159.3" transform="rotate(-90 27.3 159.3)">52,7</text>
<text x="39.4" y="157.8" transform="rotate(-90 39.4 157.8)">40</text>
</g>
<g font-size="2.8" fill="#f00">
<text x="20.7" y="236.1">Edicion</text>
<text x="42.3" y="236.1">Fecha</text>
<text x="72.3" y="235.9">Modificación</text>
<text x="20.7" y="240.9">Edicion</text>
<text x="42.3" y="240.9">Fecha</text>
<text x="72.3" y="240.8">Modificación</text>
<text x="20.4" y="249.7">NºPieza</text>
<text x="31.7" y="249.7">Denominación</text>
<text x="90.9" y="249.7">Cant.</text>
<text x="98.6" y="249.7">Material</text>
<text x="132.2" y="249.7">Peso</text>
<text x="148.5" y="249.7">Contracción</text>
<text x="167.2" y="249.9">Volumen</text>
<text x="20.8" y="257.9">Dibujado</text>
<text x="47.9" y="254">Nombre</text>
<text x="73.6" y="253.8">Fecha</text>
<text x="90.6" y="255.2">COTAS SIN TOLERANCIA ±0.20</text>
<text x="141.2" y="255.3">Nº MOLDE</text>
<text x="20.8" y="261.9">Comprobado</text>
<text x="90.6" y="260.8">ANGULOS SIN TOLERANCIA ±1°</text>
<text x="140.6" y="261">CHAFLANES NO ACOTADOS 1x45º</text>
<text x="29.2" y="281.4">Ref. CAD:W:\Moldes\MOLDES\1745-0-1\1745-0-1MPZ_20170220_INTERIOR TAPA TARRO 30ml RECTO.dft</text>
</g>
<g font-size="2.8" fill="#00f">
<text x="31.6" y="236.1">--</text>
<text x="51.8" y="236.1">DD/MM/AAAA</text>
<text x="92.2" y="235.8">----</text>
<text x="24.4" y="245.7">--</text>
<text x="31.6" y="245.7">--</text>
<text x="31.6" y="240.9">--</text>
<text x="51.8" y="240.9">DD/MM/AAAA</text>
<text x="92.2" y="240.6">----</text>
<text x="93.3" y="245.7">--</text>
<text x="98.6" y="245.7">PP</text>
<text x="136.3" y="245.7">--</text>
<text x="152.8" y="245.7">1,9%</text>
<text x="167.2" y="245.9">--</text>
<text x="47.6" y="258">R.López</text>
<text x="71.5" y="257.9">20/02/2017</text>
<text x="167.2" y="255.2">M1745-1-0</text>
<text x="51.9" y="262">--</text>
<text x="69.8" y="261.9">DD/MM/AAAA</text>
</g>
<text font-size="2.8" x="20" y="281.4">DinA4</text>
</svg>
